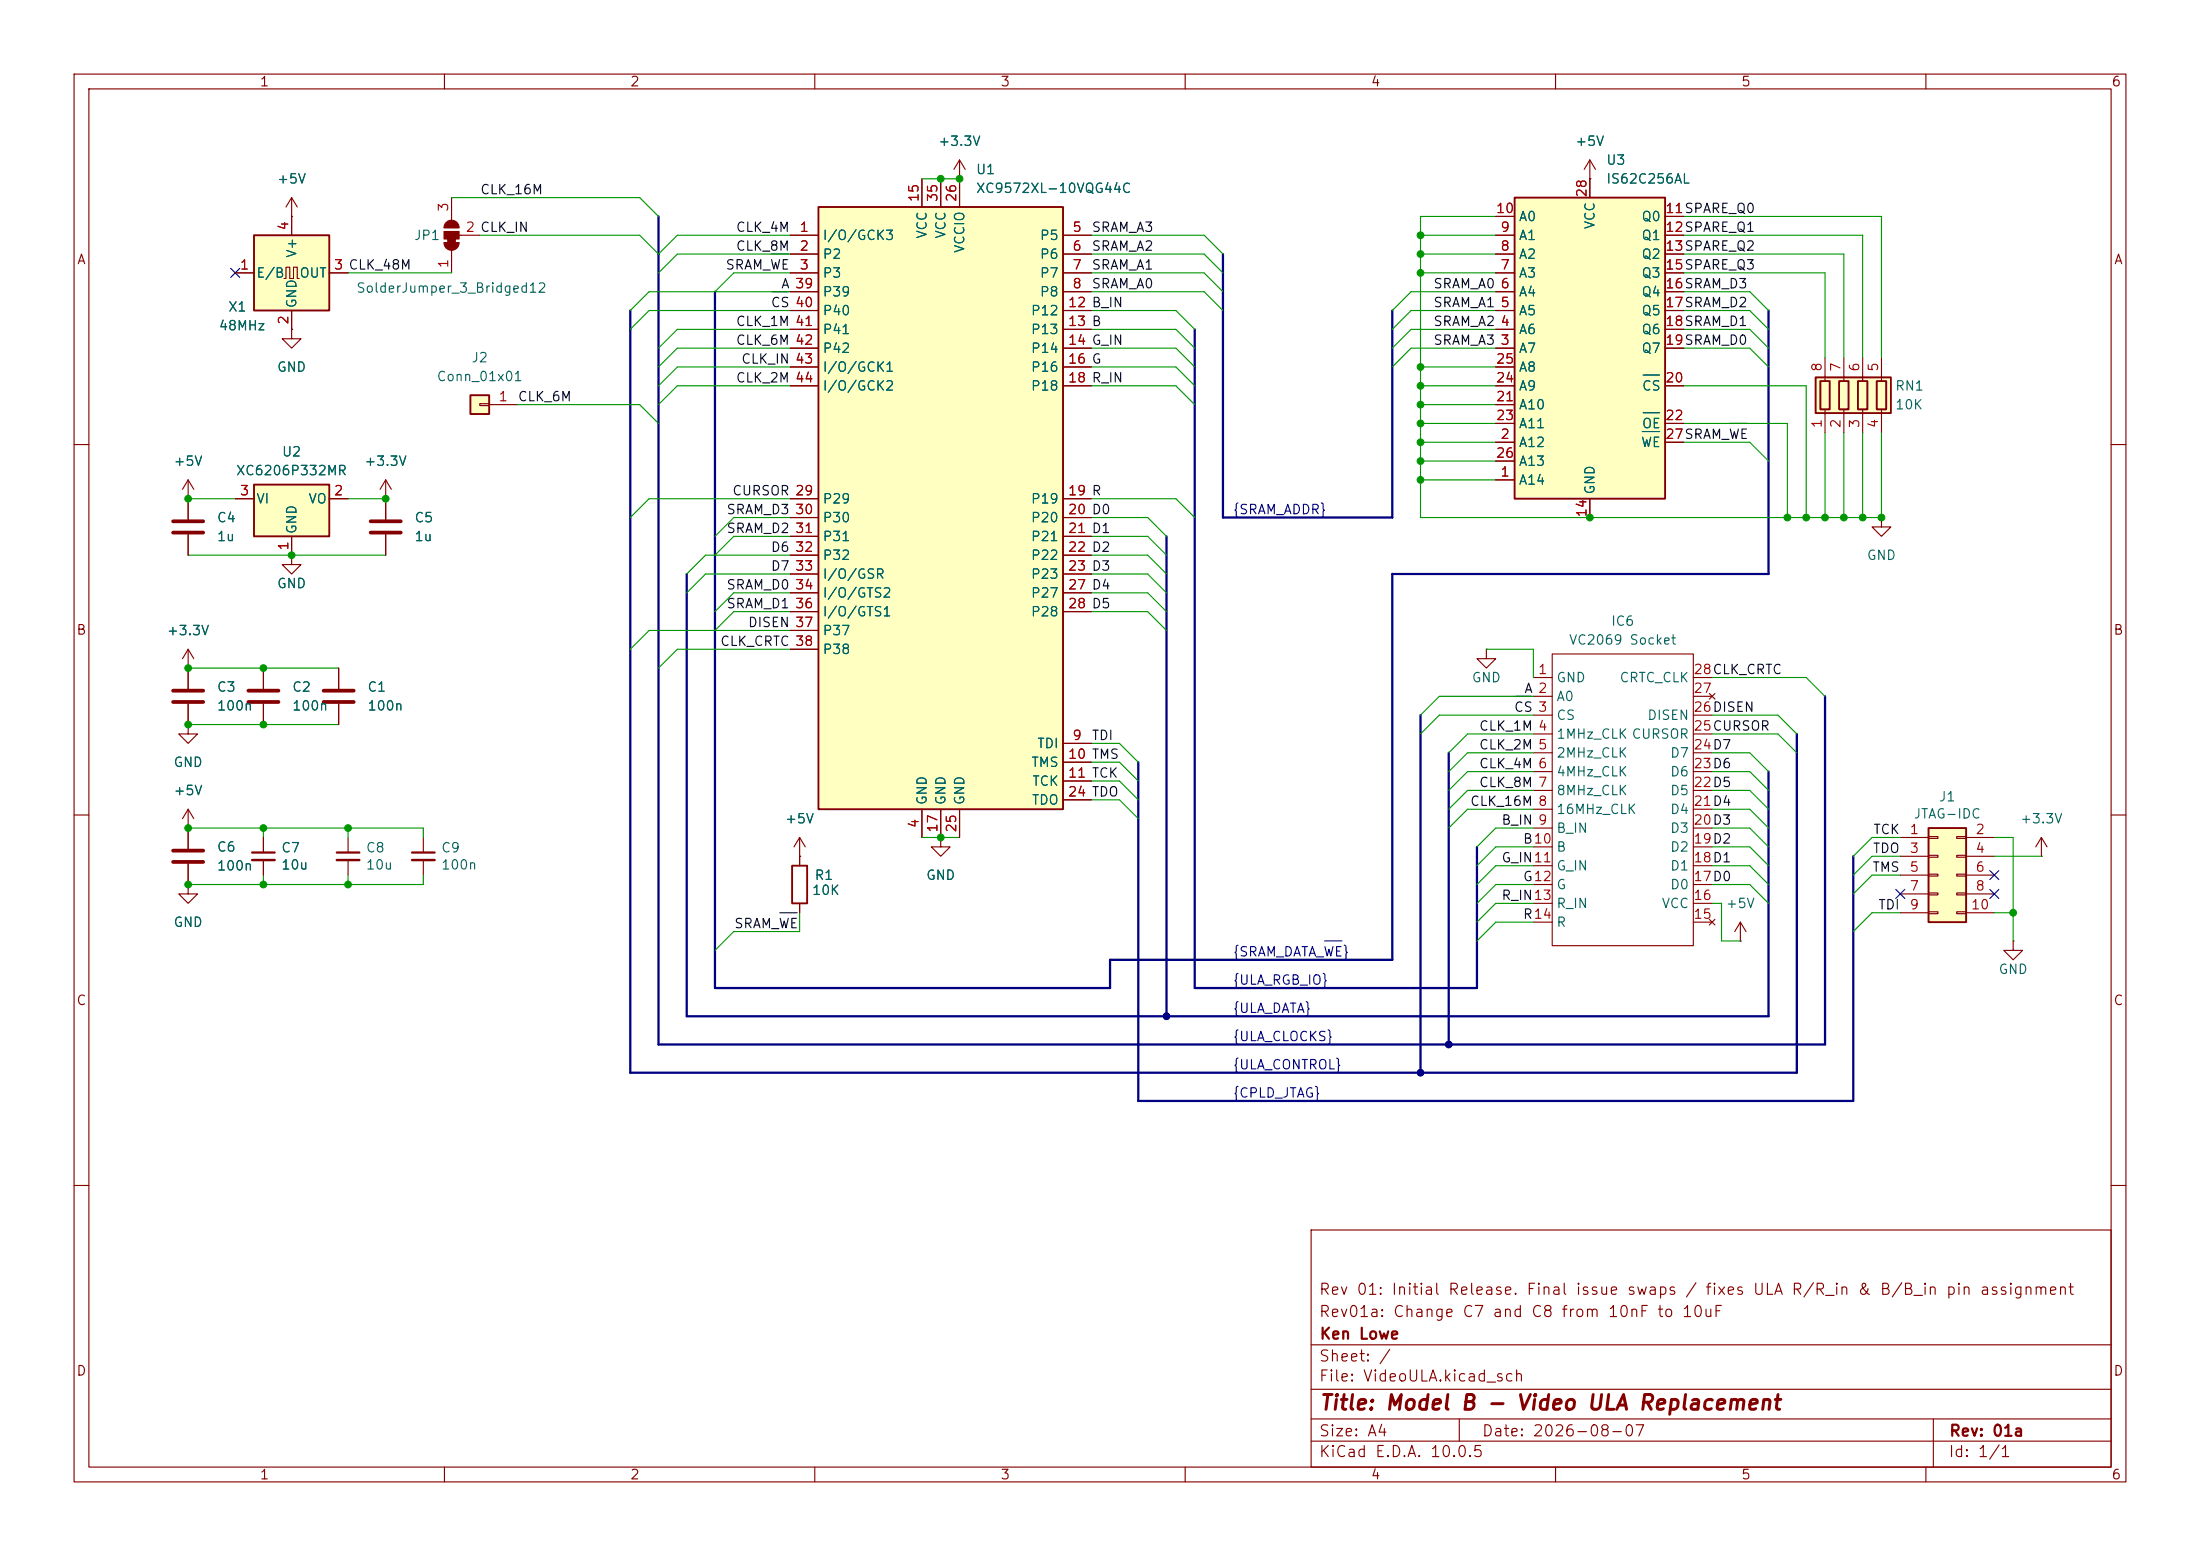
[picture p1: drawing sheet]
<svg xmlns="http://www.w3.org/2000/svg" width="297mm" height="210mm" viewBox="0 0 297 210" stroke-linecap="round" stroke-linejoin="round" font-family="sans-serif">
<g fill="none" stroke="#840000" stroke-width=".15">
<path d="M10 10h277v190h-277zM12 12h273v186h-273zM60 10v2M110 10v2M160 10v2M210 10v2M260 10v2M10 60h2M285 60h2M10 110h2M285 110h2M10 160h2"/>
<path d="M177 166h108v32h-108zM285 160h2M60 198v2M110 198v2M160 198v2M177 194.5h108M177 191.5h108M177 187.5h108M177 181.5h108M197 191.5v3M210 198v2M260 198v2"/>
<path d="M261 191.5v6.5"/>
</g>
<path d="M245.1 50.9h10.2v4.9h-10.2z" fill="#ffffc2"/>
<path d="M245.1 50.9h10.2v4.9h-10.2zM245.7 51.4h1.3v3.8h-1.3zM248.3 51.4h1.3v3.8h-1.3zM250.8 51.4h1.3v3.8h-1.3zM253.4 51.4h1.2v3.8h-1.2z" fill="none" stroke="#840000" stroke-width=".25"/>
<g fill="none" stroke="#840000" stroke-width=".15">
<path d="M246.4 48.3v3.1M246.4 55.2v3.2M248.9 48.3v3.1M248.9 55.2v3.2M251.5 48.3v3.1M251.5 55.2v3.2M254 48.3v3.1M254 55.2v3.2M39.4 74.9v1.3h1.2l-1.2 1.3-1.3-1.3h1.3M39.4 74.9h.1M25.4 97.8v1.3h1.3l-1.3 1.2-1.3-1.2h1.3M25.4 97.8h.1"/>
<path d="M25.4 90.2h.1M25.4 87.6l-.8 1.3M25.4 87.6l.8 1.3M25.4 87.6v5.4M25.4 95v2.8M271.8 127v1.3h1.2l-1.2 1.2-1.3-1.2h1.3M271.8 127h.1"/>
</g>
<path d="M23.4 93.2h4M23.4 94.7h4" fill="none" stroke="#840000" stroke-width=".51"/>
<path d="M204.5 26.7h20.3v40.6h-20.3z" fill="#ffffc2"/>
<path d="M204.5 26.7h20.3v40.6h-20.3z" fill="none" stroke="#840000" stroke-width=".25"/>
<g fill="none" stroke="#840000" stroke-width=".15">
<path d="M39.4 29.2h.1M39.4 26.7l-.8 1.2M39.4 26.7l.7 1.2M39.4 26.7v2.5M59.9 32.8h2.1M59.9 30.7h2.1M61 26.7v3M61 33.8v3M62 31.8h2.8M129.5 24.1h.1M129.5 21.6l-.7 1.3M129.5 21.6l.8 1.3"/>
<path d="M129.5 21.6v2.5M201.9 39.4h2.6M201.9 36.8h2.6M201.9 34.3h2.6M201.9 31.8h2.6M201.9 29.2h2.6M214.6 24.1h.1M214.6 21.6v5.1M214.6 21.6l-.7 1.3M214.6 21.6l.8 1.3M224.8 39.4h2.5M224.8 36.8h2.5"/>
<path d="M224.8 34.3h2.5M224.8 31.8h2.5M224.8 29.2h2.5M39.4 44.5v1.2h1.2l-1.2 1.3-1.3-1.3h1.3M39.4 44.5h.1M201.9 59.7h2.6M201.9 47h2.6M201.9 44.5h2.6M201.9 41.9h2.6M201.9 52.1h2.6M201.9 54.6h2.6M201.9 57.2h2.6"/>
<path d="M201.9 49.5h2.6M224.8 59.7h2.5M224.8 47h2.5M224.8 44.5h2.5M224.8 41.9h2.5M224.8 52.1h2.5M224.8 57.2h2.5M201.9 64.8h2.6M201.9 62.2h2.6M214.6 67.3v2.6M254 69.9v1.2h1.3l-1.3 1.3-1.3-1.3h1.3M254 69.9h.1"/>
<path d="M127 113v1.3h1.3l-1.3 1.3-1.3-1.3h1.3M127 113h.1"/>
</g>
<path d="M221.7 58.2h2.4M221.8 50.6h2.3M221.8 55.7h2.3" fill="none" stroke="#006464" stroke-width=".15"/>
<g fill="#840000" stroke="#840000" stroke-width=".15">
<path d="M60.5 32.3h1v.5h-1z"/>
<path d="M59.9 32.8h2.1a1.02 1.02 0 0 1-1 1 1.02 1.02 0 0 1-1.1-1z"/>
<path d="M59.9 31.2h2.1v1.1h-2.1z"/>
<path d="M60.2 30a1.02 1.02 0 0 1 1.1-.2 1.02 1.02 0 0 1 .7 .9h-2.1l.1-.4z"/>
</g>
<path d="M63.5 53.3h2.5v2.6h-2.5z" fill="#ffffc2"/>
<path d="M63.5 53.3h2.5v2.6h-2.5z" fill="none" stroke="#840000" stroke-width=".25"/>
<path d="M64.8 54.5h1.2v.2h-1.2zM66 54.6h3.8M25.4 67.3h.1M25.4 64.8v5.3M25.4 72.1v2.8M25.4 64.8l-.8 1.2M25.4 64.8l.8 1.2M52.1 67.3h.1M52.1 64.8l-.8 1.2M52.1 64.8l.7 1.2M52.1 64.8v5.3M52.1 72.1v2.8" fill="none" stroke="#840000" stroke-width=".15"/>
<path d="M23.4 70.4h4M23.4 71.9h4M50 70.4h4.1M50 71.9h4.1" fill="none" stroke="#840000" stroke-width=".51"/>
<path d="M34.3 65.4h10.1v7h-10.1z" fill="#ffffc2"/>
<path d="M34.3 65.4h10.1v7h-10.1z" fill="none" stroke="#840000" stroke-width=".25"/>
<path d="M31.7 67.3h2.6M39.4 72.4v2.5M44.4 67.3h2.6" fill="none" stroke="#840000" stroke-width=".15"/>
<path d="M34.3 31.8h10.1v10.1h-10.1z" fill="#ffffc2"/>
<path d="M34.3 31.8h10.1v10.1h-10.1zM106.9 116.8h2.1v5.1h-2.1z" fill="none" stroke="#840000" stroke-width=".25"/>
<path d="M31.7 36.8h2.6M38.4 37.6h.2v-1.5h.5v1.5h.5v-1.5h.5v1.5h.3M39.4 29.2v2.6M44.4 36.8h2.6M39.4 41.9v2.6M107.9 115.6h.1M107.9 113v3.8M107.9 113l-.7 1.3M107.9 113l.8 1.3M107.9 121.9v1.3" fill="none" stroke="#840000" stroke-width=".15"/>
<path d="M110.5 27.9h33v81.3h-33z" fill="#ffffc2"/>
<path d="M110.5 27.9h33v81.3h-33z" fill="none" stroke="#840000" stroke-width=".25"/>
<g fill="none" stroke="#840000" stroke-width=".15">
<path d="M106.7 31.8h3.8M106.7 34.3h3.8M106.7 36.8h3.8M106.7 39.4h3.8M124.5 24.1v3.8M127 24.1v3.8M129.5 24.1v3.8M143.5 31.8h3.8M143.5 34.3h3.8M143.5 36.8h3.8M143.5 39.4h3.8M106.7 41.9h3.8"/>
<path d="M106.7 44.5h3.8M106.7 47h3.8M106.7 49.5h3.8M106.7 52.1h3.8M143.5 41.9h3.8M143.5 44.5h3.8M143.5 47h3.8M143.5 49.5h3.8M143.5 52.1h3.8M106.7 67.3h3.8M106.7 69.9h3.8M106.7 72.4h3.8"/>
<path d="M106.7 74.9h3.8M106.7 77.5h3.8M143.5 67.3h3.8M143.5 69.9h3.8M143.5 72.4h3.8M143.5 74.9h3.8M143.5 77.5h3.8M106.7 80h3.8M106.7 82.6h3.8M106.7 85.1h3.8M106.7 87.6h3.8M143.5 80h3.8"/>
<path d="M143.5 82.6h3.8M200.7 87.6v1.3h1.2l-1.2 1.3-1.3-1.3h1.3M200.7 87.6h.1M207 91.4h2.5M207 94h2.5M207 96.5h2.5M207 99.1h2.5M209.5 88.3h19.1v39.3h-19.1zM228.6 91.4h2.5M228.6 94h2.5M228.6 96.5h2.5M228.6 99.1h2.5"/>
<path d="M230.8 93.6l.7 .8M231.5 93.6l-.7 .8M35.6 113v2.1M35.6 116.1v2M124.5 109.2v3.8M127 109.2v3.8M129.5 109.2v3.8M143.5 100.3h3.8M143.5 102.9h3.8M143.5 105.4h3.8M143.5 108h3.8M207 101.6h2.5"/>
<path d="M207 104.1h2.5M207 106.7h2.5M207 109.2h2.5M207 111.8h2.5M207 114.3h2.5M207 116.8h2.5M207 119.4h2.5M228.6 101.6h2.5M228.6 104.1h2.5M228.6 106.7h2.5M228.6 109.2h2.5M228.6 111.8h2.5"/>
<path d="M228.6 114.3h2.5M228.6 116.8h2.5M228.6 119.4h2.5M207 121.9h2.5M207 124.5h2.5M228.6 121.9h2.5M228.6 124.5h2.5M230.8 124.1l.7 .7M231.5 124.1l-.7 .7"/>
</g>
<path d="M34 115.1h3.1" fill="none" stroke="#840000" stroke-width=".3"/>
<path d="M34 116.1h3.1" fill="none" stroke="#840000" stroke-width=".33"/>
<path d="M260.3 111.8h5.1v12.7h-5.1z" fill="#ffffc2"/>
<path d="M260.3 111.8h5.1v12.7h-5.1z" fill="none" stroke="#840000" stroke-width=".25"/>
<g fill="none" stroke="#840000" stroke-width=".15">
<path d="M31.7 36.8h2.6M39.4 29.2h.1M39.4 29.2v2.6M44.4 36.8h2.6M106.7 36.8h3.8M106.7 31.8h3.8M106.7 34.3h3.8M106.7 39.4h3.8M124.5 24.1v3.8M127 24.1v3.8M129.5 24.1h.1M129.5 24.1v3.8"/>
<path d="M143.5 36.8h3.8M143.5 31.8h3.8M143.5 34.3h3.8M143.5 39.4h3.8M201.9 36.8h2.6M201.9 31.8h2.6M201.9 34.3h2.6M201.9 39.4h2.6M201.9 29.2h2.6M214.6 24.1h.1M214.6 24.1v2.6M224.8 36.8h2.5"/>
<path d="M224.8 31.8h2.5M224.8 34.3h2.5M224.8 39.4h2.5M224.8 29.2h2.5M39.4 44.5h.1M39.4 41.9v2.6M106.7 41.9h3.8M106.7 44.5h3.8M106.7 47h3.8M106.7 49.5h3.8M106.7 52.1h3.8M143.5 41.9h3.8"/>
<path d="M143.5 44.5h3.8M143.5 47h3.8M143.5 49.5h3.8M143.5 52.1h3.8M201.9 41.9h2.6M201.9 44.5h2.6M201.9 47h2.6M201.9 49.5h2.6M201.9 52.1h2.6M201.9 59.7h2.6M201.9 54.6h2.6M201.9 57.2h2.6"/>
<path d="M224.8 41.9h2.5M224.8 44.5h2.5M224.8 47h2.5M224.8 52.1h2.5M224.8 59.7h2.5M224.8 57.2h2.5M25.4 67.3h.1M25.4 67.3v2.8M25.4 72.1v2.8M31.7 67.3h2.6M39.4 74.9h.1M39.4 72.4v2.5"/>
<path d="M44.4 67.3h2.6M52.1 67.3h.1M52.1 67.3v2.8M52.1 72.1v2.8M106.7 67.3h3.8M106.7 69.9h3.8M106.7 72.4h3.8M106.7 74.9h3.8M106.7 77.5h3.8M143.5 67.3h3.8M143.5 69.9h3.8M143.5 72.4h3.8"/>
<path d="M143.5 74.9h3.8M143.5 77.5h3.8M201.9 64.8h2.6M201.9 62.2h2.6M214.6 67.3v2.6M25.4 97.8h.1M25.4 90.2h.1M25.4 90.2v2.8M25.4 95v2.8M35.6 90.2v2.8M35.6 95v2.8M45.7 90.2v2.8"/>
<path d="M45.7 95v2.8M106.7 80h3.8M106.7 82.6h3.8M106.7 85.1h3.8M106.7 87.6h3.8M143.5 80h3.8M143.5 82.6h3.8M25.4 111.8h.1M25.4 119.4v1.3h1.3l-1.3 1.2-1.3-1.2h1.3M25.4 119.4h.1M25.4 109.2l-.8 1.3M25.4 109.2l.8 1.3"/>
<path d="M25.4 109.2v5.4M25.4 116.6v2.8M35.6 113v2.1M35.6 116.1v2M47 113v2.1M47 116.1v2M57.1 113v2.1M57.1 116.1v2M107.9 115.6h.1M107.9 115.6v1.2M124.5 109.2v3.8M127 113h.1"/>
<path d="M127 109.2v3.8M129.5 109.2v3.8M143.5 100.3h3.8M143.5 102.9h3.8M143.5 105.4h3.8M143.5 108h3.8M256.5 113h3.8M256.5 115.6h3.8M256.5 118.1h3.8M260.3 112.9h1.3v.3h-1.3zM260.3 115.4h1.3v.3h-1.3zM260.3 118h1.3v.2h-1.3z"/>
<path d="M264.2 112.9h1.2v.3h-1.2zM264.2 115.4h1.2v.3h-1.2zM264.2 118h1.2v.2h-1.2zM265.4 113h3.8M265.4 115.6h3.8M265.4 118.1h3.8M275.6 115.6h.1M275.6 113l-.8 1.3M275.6 113l.8 1.3M275.6 113v2.6M107.9 121.9v1.3M234.9 127h.1"/>
<path d="M234.9 124.5l-.7 1.2M234.9 124.5l.8 1.2M234.9 124.5v2.5M256.5 120.7h3.8M256.5 123.2h3.8M260.3 120.5h1.3v.3h-1.3zM260.3 123.1h1.3v.2h-1.3zM264.2 120.5h1.2v.3h-1.2zM264.2 123.1h1.2v.2h-1.2zM265.4 120.7h3.8M265.4 123.2h3.8"/>
</g>
<path d="M33.5 93.2h4.1M33.5 94.7h4.1M43.7 93.2h4.1M43.7 94.7h4.1M23.4 114.8h4M23.4 116.3h4" fill="none" stroke="#840000" stroke-width=".51"/>
<path d="M45.5 115.1h3M55.6 115.1h3.1" fill="none" stroke="#840000" stroke-width=".3"/>
<path d="M45.5 116.1h3M55.6 116.1h3.1" fill="none" stroke="#840000" stroke-width=".33"/>
<path d="M104.1 34.3h2.4M104.2 39.4h2.3M233.5 57.1h2.4M204.6 94h2.2M105.3 123.2h2.3" fill="none" stroke="#0f0f0f" stroke-width=".15"/>
<path d="M31.1 36.2l1.3 1.2M32.4 36.2l-1.3 1.2M268.6 117.5l1.2 1.2M269.8 117.5l-1.2 1.2M178.8 127h2.4M255.9 120l1.2 1.3M257.1 120l-1.2 1.3M268.6 120l1.2 1.3M269.8 120l-1.2 1.3" fill="none" stroke="#000084" stroke-width=".15"/>
<path d="M88.9 29.2v111.8h157.5v-47M96.5 39.4v94h53.4v-3.9h38.1v-52h50.8v-35.6M165.1 34.3v35.6h22.9v-28M85.1 41.9v102.9h157.5v-45.7M161.3 44.5v88.9h38.1v-19.1M92.7 77.5v59.7h146.1v-33.1M157.5 72.4v64.8M191.8 96.5v48.3M153.7 102.9v45.7h96.5v-33M195.6 101.6v39.4" fill="none" stroke="#000084" stroke-width=".3"/>
<g fill="none" stroke="#009600" stroke-width=".15">
<path d="M47 36.8h14M61 26.7h25.4l2.5 2.5M64.8 31.8h21.6l2.5 2.5 2.5-2.5h15.3M106.7 34.3h-15.3l-2.5 2.5M106.7 36.8h-7.6l-2.6 2.6M106.7 39.4h-19.1l-2.5 2.5M124.5 24.1h5M147.3 34.3h15.3l2.5 2.5M147.3 31.8h15.3l2.5 2.5M147.3 36.8h15.3l2.5 2.6M147.3 39.4h15.3l2.5 2.5M191.8 34.3h10.1"/>
<path d="M191.8 31.8h10.1M191.8 36.8h10.1M201.9 29.2h-10.1v40.7h62.2v-11.5M201.9 39.4h-11.4l-2.5 2.5M227.3 34.3h21.6v14M227.3 29.2h26.7v19.1M227.3 31.8h24.2v16.5M227.3 36.8h19.1v11.5M227.3 39.4h8.9l2.6 2.5M69.8 54.6h16.6l2.5 2.6M106.7 52.1h-15.3l-2.5 2.5M106.7 49.5h-15.3l-2.5 2.6"/>
<path d="M106.7 41.9h-19.1l-2.5 2.6M106.7 47h-15.3l-2.5 2.5M106.7 44.5h-15.3l-2.5 2.5M147.3 52.1h11.4l2.6 2.5M147.3 49.5h11.4l2.6 2.6M147.3 41.9h11.4l2.6 2.6M147.3 47h11.4l2.6 2.5M147.3 44.5h11.4l2.6 2.5M191.8 54.6h10.1M191.8 52.1h10.1M191.8 59.7h10.1M191.8 49.5h10.1"/>
<path d="M191.8 57.2h10.1M201.9 41.9h-11.4l-2.5 2.6M201.9 47h-11.4l-2.5 2.5M201.9 44.5h-11.4l-2.5 2.5M227.3 52.1h16.5v17.8M227.3 59.7h8.9l2.6 2.5M227.3 41.9h8.9l2.6 2.6M227.3 47h8.9l2.6 2.5M227.3 44.5h8.9l2.6 2.5M227.3 57.2h14v12.7M246.4 58.4v11.5M248.9 58.4v11.5"/>
<path d="M251.5 58.4v11.5M25.4 74.9h26.7M25.4 67.3h6.3M47 67.3h5.1M106.7 74.9h-11.5l-2.5 2.6M106.7 67.3h-19.1l-2.5 2.6M106.7 69.9h-7.6l-2.6 2.5M106.7 72.4h-7.6l-2.6 2.5M106.7 77.5h-11.5l-2.5 2.5M147.3 74.9h7.6l2.6 2.6M147.3 67.3h11.4l2.6 2.6M147.3 69.9h7.6l2.6 2.5"/>
<path d="M147.3 72.4h7.6l2.6 2.5M147.3 77.5h7.6l2.6 2.5M191.8 62.2h10.1M191.8 64.8h10.1M25.4 90.2h20.3M25.4 97.8h20.3M106.7 82.6h-7.6l-2.6 2.5M106.7 85.1h-19.1l-2.5 2.5M106.7 80h-7.6l-2.6 2.6M106.7 87.6h-15.3l-2.5 2.6M147.3 82.6h7.6l2.6 2.5M147.3 80h7.6l2.6 2.6"/>
<path d="M200.7 87.6h6.3v3.8M207 99.1h-8.9l-2.5 2.5M207 94h-12.7l-2.5 2.5M207 96.5h-12.7l-2.5 2.6M231.1 99.1h8.9l2.6 2.5M231.1 91.4h12.7l2.6 2.6M231.1 96.5h8.9l2.6 2.6M25.4 111.8h31.7v1.2M35.6 111.8v1.2M35.6 118.1v1.3M47 111.8v1.2M47 118.1v1.3"/>
<path d="M57.1 118.1v1.3h-31.7M124.5 113h5M147.3 102.9h3.8l2.6 2.5M147.3 108h3.8l2.6 2.5M147.3 105.4h3.8l2.6 2.6M147.3 100.3h3.8l2.6 2.6M207 114.3h-5.1l-2.5 2.5M207 106.7h-8.9l-2.5 2.5M207 109.2h-8.9l-2.5 2.6M207 116.8h-5.1l-2.5 2.6M207 111.8h-5.1l-2.5 2.5M207 119.4h-5.1l-2.5 2.5"/>
<path d="M207 101.6h-8.9l-2.5 2.5M207 104.1h-8.9l-2.5 2.6M231.1 114.3h5.1l2.6 2.5M231.1 106.7h5.1l2.6 2.5M231.1 109.2h5.1l2.6 2.6M231.1 116.8h5.1l2.6 2.6M231.1 111.8h5.1l2.6 2.5M231.1 119.4h5.1l2.6 2.5M231.1 101.6h5.1l2.6 2.5M231.1 104.1h5.1l2.6 2.6M256.5 113h-3.8l-2.5 2.6M256.5 115.6h-3.8l-2.5 2.5"/>
<path d="M256.5 118.1h-3.8l-2.5 2.6M269.2 113h2.6v14M269.2 115.6h6.4M107.9 123.2v2.5h-8.8l-2.6 2.6M207 124.5h-5.1l-2.5 2.5M207 121.9h-5.1l-2.5 2.6M231.1 121.9h1.3v5.1h2.5M256.5 123.2h-3.8l-2.5 2.5M269.2 123.2h2.6"/>
</g>
<path d="M221.7 58.2h2.4M221.8 50.6h2.3M221.8 55.7h2.3" fill="none" stroke="#006464" stroke-width=".15"/>
<g fill="#009600" stroke="#009600" stroke-width=".14">
<circle cx="35.6" cy="90.2" r=".46"/>
<circle cx="25.4" cy="90.2" r=".46"/>
<circle cx="39.4" cy="74.9" r=".46"/>
<circle cx="25.4" cy="67.3" r=".46"/>
<circle cx="52.1" cy="67.3" r=".46"/>
<circle cx="191.8" cy="62.2" r=".46"/>
<circle cx="191.8" cy="57.2" r=".46"/>
<circle cx="191.8" cy="54.6" r=".46"/>
<circle cx="191.8" cy="59.7" r=".46"/>
<circle cx="47" cy="119.4" r=".46"/>
<circle cx="35.6" cy="119.4" r=".46"/>
<circle cx="25.4" cy="111.8" r=".46"/>
<circle cx="25.4" cy="119.4" r=".46"/>
<circle cx="35.6" cy="111.8" r=".46"/>
<circle cx="47" cy="111.8" r=".46"/>
<circle cx="35.6" cy="97.8" r=".46"/>
<circle cx="25.4" cy="97.8" r=".46"/>
<circle cx="127" cy="24.1" r=".46"/>
<circle cx="129.5" cy="24.1" r=".46"/>
<circle cx="127" cy="113" r=".46"/>
<circle cx="254" cy="69.9" r=".46"/>
<circle cx="214.6" cy="69.9" r=".46"/>
<circle cx="191.8" cy="52.1" r=".46"/>
<circle cx="191.8" cy="64.8" r=".46"/>
<circle cx="191.8" cy="49.5" r=".46"/>
<circle cx="243.8" cy="69.9" r=".46"/>
<circle cx="241.3" cy="69.9" r=".46"/>
<circle cx="246.4" cy="69.9" r=".46"/>
<circle cx="251.5" cy="69.9" r=".46"/>
<circle cx="248.9" cy="69.9" r=".46"/>
<circle cx="191.8" cy="36.8" r=".46"/>
<circle cx="191.8" cy="34.3" r=".46"/>
<circle cx="191.8" cy="31.8" r=".46"/>
<circle cx="271.8" cy="123.2" r=".46"/>
</g>
<g fill="#000084" stroke="#000084" stroke-width=".14">
<circle cx="191.8" cy="144.8" r=".46"/>
<circle cx="157.5" cy="137.2" r=".46"/>
<circle cx="195.6" cy="141" r=".46"/>
</g>
<text font-size="2" fill="#840000" x="178" y="190.8">Title: Model B - Video ULA Replacement</text>
<g font-size="1.5" fill="#840000">
<text x="178" y="178.1">Rev01a: Change C7 and C8 from 10nF to 10uF</text>
<text x="178" y="175.1">Rev 01: Initial Release. Final issue swaps / fixes ULA R/R_in &amp; B/B_in pin assignment</text>
<text x="178" y="184.1">Sheet: /</text>
<text x="178" y="181.1">Ken Lowe</text>
<text x="178" y="186.8">File: VideoULA.kicad_sch</text>
<text x="178" y="197">KiCad E.D.A. 10.0.5</text>
<text x="178" y="194.2">Size: A4</text>
<text x="200" y="194.2">Date: 2026-08-07</text>
<text x="263" y="197">Id: 1/1</text>
<text x="263" y="194.2">Rev: 01a</text>
</g>
<g font-size="1.3" fill="#840000">
<text x="35" y="12">1</text>
<text x="85" y="12">2</text>
<text x="135" y="12">3</text>
<text x="185" y="12">4</text>
<text x="235" y="12">5</text>
<text x="285" y="12">6</text>
<text x="10.3" y="36">A</text>
<text x="285.3" y="36">A</text>
<text x="10.2" y="86">B</text>
<text x="285.2" y="86">B</text>
<text x="10.2" y="136">C</text>
<text x="285.2" y="136">C</text>
<text x="10.2" y="186">D</text>
<text x="285.2" y="186">D</text>
<text x="35" y="200">1</text>
<text x="85" y="200">2</text>
<text x="135" y="200">3</text>
<text x="185" y="200">4</text>
<text x="235" y="200">5</text>
<text x="285" y="200">6</text>
</g>
<g font-size="1.3" fill="#006464">
<text x="126.6" y="20">+3.3V</text>
<text x="131.7" y="23.8">U1</text>
<text x="212.6" y="20">+5V</text>
<text x="216.8" y="22.6">U3</text>
<text x="37.3" y="25.1">+5V</text>
<text x="131.7" y="26.4">XC9572XL-10VQG44C</text>
<text x="216.8" y="25.1">IS62C256AL</text>
<text x="40.3" y="34.9" transform="rotate(-90 40.3 34.9)">V+</text>
<text x="55.8" y="32.7">JP1</text>
<text x="111" y="32.7">I/O/GCK3</text>
<text x="111" y="35.3">P2</text>
<text x="125.4" y="32.3" transform="rotate(-90 125.4 32.3)">VCC</text>
<text x="128" y="32.3" transform="rotate(-90 128 32.3)">VCC</text>
<text x="130.5" y="34.2" transform="rotate(-90 130.5 34.2)">VCCIO</text>
<text x="140.3" y="32.7">P5</text>
<text x="140.3" y="35.3">P6</text>
<text x="205" y="35.3">A2</text>
<text x="205" y="32.7">A1</text>
<text x="205" y="30.2">A0</text>
<text x="215.6" y="31" transform="rotate(-90 215.6 31)">VCC</text>
<text x="221.5" y="30.2">Q0</text>
<text x="221.5" y="32.7">Q1</text>
<text x="221.5" y="35.3">Q2</text>
<text x="34.5" y="37.8">E/B</text>
<text x="40.3" y="41.7" transform="rotate(-90 40.3 41.7)">GND</text>
<text x="40.3" y="37.8">OUT</text>
<text x="48" y="39.8">SolderJumper_3_Bridged12</text>
<text x="111" y="37.8">P3</text>
<text x="111" y="40.3">P39</text>
<text x="140.3" y="37.8">P7</text>
<text x="140.3" y="40.3">P8</text>
<text x="205" y="40.3">A4</text>
<text x="205" y="37.8">A3</text>
<text x="221.5" y="37.8">Q3</text>
<text x="221.5" y="40.3">Q4</text>
<text x="29.4" y="44.9">48MHz</text>
<text x="30.7" y="42.4">X1</text>
<text x="111" y="42.9">P40</text>
<text x="111" y="45.4">P41</text>
<text x="111" y="48">P42</text>
<text x="139.1" y="42.9">P12</text>
<text x="139.1" y="45.4">P13</text>
<text x="139.1" y="48">P14</text>
<text x="205" y="48">A7</text>
<text x="205" y="45.4">A6</text>
<text x="205" y="42.9">A5</text>
<text x="221.5" y="42.9">Q5</text>
<text x="221.5" y="45.4">Q6</text>
<text x="221.5" y="48">Q7</text>
<text x="37.3" y="50.5">GND</text>
<text x="58.9" y="51.8">Conn_01x01</text>
<text x="63.6" y="49.2">J2</text>
<text x="111" y="50.5">I/O/GCK1</text>
<text x="111" y="53">I/O/GCK2</text>
<text x="139.1" y="50.5">P16</text>
<text x="139.1" y="53">P18</text>
<text x="205" y="53">A9</text>
<text x="205" y="50.5">A8</text>
<text x="221.6" y="53">CS</text>
<text x="255.8" y="53">RN1</text>
<text x="205" y="55.6">A10</text>
<text x="205" y="58.1">A11</text>
<text x="221.6" y="58.1">OE</text>
<text x="255.8" y="55.6">10K</text>
<text x="23.3" y="63.2">+5V</text>
<text x="31.8" y="64.5">XC6206P332MR</text>
<text x="38" y="61.9">U2</text>
<text x="49.1" y="63.2">+3.3V</text>
<text x="205" y="65.7">A14</text>
<text x="205" y="60.7">A12</text>
<text x="205" y="63.2">A13</text>
<text x="221.5" y="60.7">WE</text>
<text x="29.2" y="70.8">C4</text>
<text x="34.5" y="68.3">VI</text>
<text x="41.5" y="68.3">VO</text>
<text x="55.9" y="70.8">C5</text>
<text x="111" y="68.3">P29</text>
<text x="111" y="70.8">P30</text>
<text x="139.1" y="68.3">P19</text>
<text x="139.1" y="70.8">P20</text>
<text x="215.6" y="66.8" transform="rotate(-90 215.6 66.8)">GND</text>
<text x="29.2" y="73.4">1u</text>
<text x="40.3" y="72.2" transform="rotate(-90 40.3 72.2)">GND</text>
<text x="55.9" y="73.4">1u</text>
<text x="111" y="73.4">P31</text>
<text x="111" y="75.9">P32</text>
<text x="139.1" y="73.4">P21</text>
<text x="139.1" y="75.9">P22</text>
<text x="251.9" y="75.9">GND</text>
<text x="37.3" y="79.7">GND</text>
<text x="111" y="78.4">I/O/GSR</text>
<text x="111" y="81">I/O/GTS2</text>
<text x="111" y="83.5">I/O/GTS1</text>
<text x="139.1" y="78.4">P23</text>
<text x="139.1" y="81">P27</text>
<text x="139.1" y="83.5">P28</text>
<text x="22.4" y="86.1">+3.3V</text>
<text x="111" y="86.1">P37</text>
<text x="111" y="88.6">P38</text>
<text x="211.7" y="87.3">VC2069 Socket</text>
<text x="217.4" y="84.8">IC6</text>
<text x="29.2" y="93.7">C3</text>
<text x="39.4" y="93.7">C2</text>
<text x="49.5" y="93.7">C1</text>
<text x="198.6" y="92.4">GND</text>
<text x="210" y="92.4">GND</text>
<text x="210" y="94.9">A0</text>
<text x="218.6" y="92.4">CRTC_CLK</text>
<text x="29.2" y="96.2">100n</text>
<text x="39.4" y="96.2">100n</text>
<text x="49.5" y="96.2">100n</text>
<text x="139.9" y="101.3">TDI</text>
<text x="210" y="97.5">CS</text>
<text x="210" y="100">1MHz_CLK CURSOR</text>
<text x="222.3" y="97.5">DISEN</text>
<text x="23.3" y="103.8">GND</text>
<text x="23.3" y="107.6">+5V</text>
<text x="139.1" y="103.8">TMS</text>
<text x="139.3" y="106.4">TCK</text>
<text x="210" y="102.6">2MHz_CLK</text>
<text x="210" y="105.1">4MHz_CLK</text>
<text x="210" y="107.6">8MHz_CLK</text>
<text x="225.4" y="107.6">D5</text>
<text x="225.4" y="105.1">D6</text>
<text x="225.4" y="102.6">D7</text>
<text x="105.9" y="111.5">+5V</text>
<text x="125.4" y="108.7" transform="rotate(-90 125.4 108.7)">GND</text>
<text x="128" y="108.7" transform="rotate(-90 128 108.7)">GND</text>
<text x="130.5" y="108.7" transform="rotate(-90 130.5 108.7)">GND</text>
<text x="139.2" y="108.9">TDO</text>
<text x="210" y="110.2">16MHz_CLK</text>
<text x="210" y="112.7">B_IN</text>
<text x="225.4" y="112.7">D3</text>
<text x="225.4" y="110.2">D4</text>
<text x="258.3" y="110.8">JTAG-IDC</text>
<text x="261.7" y="108.5">J1</text>
<text x="272.6" y="111.5">+3.3V</text>
<text x="29.2" y="115.3">C6</text>
<text x="29.2" y="117.8">100n</text>
<text x="37.9" y="115.4">C7</text>
<text x="37.9" y="117.7">10u</text>
<text x="49.3" y="115.4">C8</text>
<text x="49.3" y="117.7">10u</text>
<text x="59.5" y="115.4">C9</text>
<text x="59.5" y="117.7">100n</text>
<text x="109.9" y="119.1">R1</text>
<text x="124.9" y="119.1">GND</text>
<text x="210" y="115.3">B</text>
<text x="210" y="117.8">G_IN</text>
<text x="225.4" y="117.8">D1</text>
<text x="225.4" y="115.3">D2</text>
<text x="23.3" y="125.4">GND</text>
<text x="109.5" y="121.1">10K</text>
<text x="210" y="120.3">G</text>
<text x="210" y="122.9">R_IN</text>
<text x="210" y="125.4">R</text>
<text x="224.2" y="122.9">VCC</text>
<text x="225.4" y="120.3">D0</text>
<text x="232.9" y="122.9">+5V</text>
<text x="269.7" y="131.8">GND</text>
</g>
<g font-size="1.3" fill="#a90000">
<text x="60.8" y="28.7" transform="rotate(-90 60.8 28.7)">3</text>
<text x="124.3" y="27.4" transform="rotate(-90 124.3 27.4)">15</text>
<text x="126.9" y="27.4" transform="rotate(-90 126.9 27.4)">35</text>
<text x="129.4" y="27.4" transform="rotate(-90 129.4 27.4)">26</text>
<text x="201.9" y="29.1">10</text>
<text x="214.5" y="26.7" transform="rotate(-90 214.5 26.7)">28</text>
<text x="224.7" y="29.1">11SPARE_Q0</text>
<text x="224.7" y="29.1">11</text>
<text x="39.2" y="31.2" transform="rotate(-90 39.2 31.2)">4</text>
<text x="62.8" y="31.6">2 CLK_IN</text>
<text x="107.9" y="31.6">1</text>
<text x="107.9" y="34.2">2</text>
<text x="144.7" y="31.6">5</text>
<text x="144.7" y="34.2">6</text>
<text x="202.5" y="34.2">8</text>
<text x="202.5" y="31.6">9</text>
<text x="224.7" y="31.6">12SPARE_Q1</text>
<text x="224.7" y="34.2">13SPARE_Q2</text>
<text x="224.7" y="31.6">12</text>
<text x="224.7" y="34.2">13</text>
<text x="32.3" y="36.7">1</text>
<text x="45" y="36.7">3 CLK_48M</text>
<text x="45" y="36.7">3</text>
<text x="60.8" y="36.3" transform="rotate(-90 60.8 36.3)">1</text>
<text x="107.2" y="39.2">39</text>
<text x="107.2" y="41.8">40</text>
<text x="107.9" y="36.7">3</text>
<text x="144.1" y="41.8">12 B_IN</text>
<text x="144.1" y="41.8">12</text>
<text x="144.7" y="36.7">7</text>
<text x="144.7" y="39.2">8</text>
<text x="202.5" y="41.8">5</text>
<text x="202.5" y="39.2">6</text>
<text x="202.5" y="36.7">7</text>
<text x="224.7" y="36.7">15SPARE_Q3</text>
<text x="224.7" y="39.2">16SRAM_D3</text>
<text x="224.7" y="41.8">17SRAM_D2</text>
<text x="224.7" y="36.7">15</text>
<text x="224.7" y="39.2">16</text>
<text x="224.7" y="41.8">17</text>
<text x="39.2" y="43.9" transform="rotate(-90 39.2 43.9)">2</text>
<text x="107.2" y="44.3">41</text>
<text x="107.2" y="46.9">42</text>
<text x="144.1" y="44.3">13 B</text>
<text x="144.1" y="46.9">14 G_IN</text>
<text x="144.1" y="44.3">13</text>
<text x="144.1" y="46.9">14</text>
<text x="202.5" y="46.9">3</text>
<text x="202.5" y="44.3">4</text>
<text x="224.7" y="44.3">18SRAM_D1</text>
<text x="224.7" y="46.9">19SRAM_D0</text>
<text x="224.7" y="44.3">18</text>
<text x="224.7" y="46.9">19</text>
<text x="107.2" y="49.4">43</text>
<text x="107.2" y="51.9">44</text>
<text x="144.1" y="49.4">16 G</text>
<text x="144.1" y="51.9">18 R_IN</text>
<text x="144.1" y="49.4">16</text>
<text x="144.1" y="51.9">18</text>
<text x="201.9" y="51.9">24</text>
<text x="201.9" y="49.4">25</text>
<text x="224.7" y="51.9">20</text>
<text x="246.2" y="50.3" transform="rotate(-90 246.2 50.3)">8</text>
<text x="248.8" y="50.3" transform="rotate(-90 248.8 50.3)">7</text>
<text x="251.3" y="50.3" transform="rotate(-90 251.3 50.3)">6</text>
<text x="253.9" y="50.3" transform="rotate(-90 253.9 50.3)">5</text>
<text x="67.2" y="54.5">1</text>
<text x="201.9" y="54.5">21</text>
<text x="201.9" y="57">23</text>
<text x="202.5" y="59.6">2</text>
<text x="224.7" y="57">22</text>
<text x="224.7" y="59.6">27SRAM_WE</text>
<text x="224.7" y="59.6">27</text>
<text x="246.2" y="57.9" transform="rotate(-90 246.2 57.9)">1</text>
<text x="248.8" y="57.9" transform="rotate(-90 248.8 57.9)">2</text>
<text x="251.3" y="57.9" transform="rotate(-90 251.3 57.9)">3</text>
<text x="253.9" y="57.9" transform="rotate(-90 253.9 57.9)">4</text>
<text x="201.9" y="62.1">26</text>
<text x="202.5" y="64.6">1</text>
<text x="32.3" y="67.2">3</text>
<text x="45" y="67.2">2</text>
<text x="107.2" y="69.7">30</text>
<text x="107.2" y="67.2">29</text>
<text x="144.1" y="67.2">19 R</text>
<text x="144.1" y="69.7">20 D0</text>
<text x="144.1" y="67.2">19</text>
<text x="144.1" y="69.7">20</text>
<text x="214.5" y="69.9" transform="rotate(-90 214.5 69.9)">14</text>
<text x="39.2" y="74.4" transform="rotate(-90 39.2 74.4)">1</text>
<text x="107.2" y="72.3">31</text>
<text x="107.2" y="74.8">32</text>
<text x="107.2" y="77.3">33</text>
<text x="144.1" y="72.3">21 D1</text>
<text x="144.1" y="74.8">22 D2</text>
<text x="144.1" y="77.3">23 D3</text>
<text x="144.1" y="72.3">21</text>
<text x="144.1" y="74.8">22</text>
<text x="144.1" y="77.3">23</text>
<text x="107.2" y="79.9">34</text>
<text x="107.2" y="82.4">36</text>
<text x="144.1" y="79.9">27 D4</text>
<text x="144.1" y="82.4">28 D5</text>
<text x="144.1" y="79.9">27</text>
<text x="144.1" y="82.4">28</text>
<text x="107.2" y="85">37</text>
<text x="107.2" y="87.5">38</text>
<text x="207.5" y="91.3">1</text>
<text x="228.5" y="93.8">27</text>
<text x="228.5" y="91.3">28CLK_CRTC</text>
<text x="144.7" y="100.2">9</text>
<text x="228.5" y="101.5">24D7</text>
<text x="228.5" y="98.9">25CURSOR</text>
<text x="228.5" y="96.4">26DISEN</text>
<text x="144.1" y="102.7">10 TMS</text>
<text x="144.1" y="105.3">11 TCK</text>
<text x="144.1" y="107.8">24 TDO</text>
<text x="144.1" y="102.7">10</text>
<text x="144.1" y="105.3">11</text>
<text x="144.1" y="107.8">24</text>
<text x="228.5" y="106.5">22D5</text>
<text x="228.5" y="104">23D6</text>
<text x="124.3" y="111.9" transform="rotate(-90 124.3 111.9)">4</text>
<text x="126.9" y="112.5" transform="rotate(-90 126.9 112.5)">17</text>
<text x="129.4" y="112.5" transform="rotate(-90 129.4 112.5)">25</text>
<text x="228.5" y="111.6">20D3</text>
<text x="228.5" y="109.1">21D4</text>
<text x="257.7" y="112.9">1</text>
<text x="266.6" y="112.9">2</text>
<text x="228.5" y="119.2">17D0</text>
<text x="228.5" y="116.7">18D1</text>
<text x="228.5" y="114.2">19D2</text>
<text x="257.7" y="115.4">3</text>
<text x="257.7" y="118">5</text>
<text x="266.6" y="115.4">4</text>
<text x="266.6" y="118">6</text>
<text x="228.5" y="124.3">15</text>
<text x="228.5" y="121.8">16</text>
<text x="257.7" y="120.5">7</text>
<text x="257.7" y="123.1">9</text>
<text x="266" y="123.1">10</text>
<text x="266.6" y="120.5">8</text>
</g>
<g font-size="1.3" fill="#0f0f0f">
<text x="64.7" y="26.5">CLK_16M</text>
<text x="99.3" y="31.6">CLK_4M</text>
<text x="99.3" y="34.2">CLK_8M</text>
<text x="147.3" y="34.2">SRAM_A2</text>
<text x="147.3" y="31.6">SRAM_A3</text>
<text x="97.9" y="36.7">SRAM_WE</text>
<text x="104" y="41.8">CS 40</text>
<text x="105.4" y="39.2">A 39</text>
<text x="147.3" y="36.7">SRAM_A1</text>
<text x="147.3" y="39.2">SRAM_A0</text>
<text x="193.4" y="41.8">SRAM_A1</text>
<text x="193.4" y="39.2">SRAM_A0</text>
<text x="99.3" y="46.9">CLK_6M 42</text>
<text x="99.3" y="44.3">CLK_1M 41</text>
<text x="193.4" y="44.3">SRAM_A2</text>
<text x="193.4" y="46.9">SRAM_A3</text>
<text x="99.3" y="51.9">CLK_2M 44</text>
<text x="100" y="49.4">CLK_IN 43</text>
<text x="69.8" y="54.5">CLK_6M</text>
<text x="98" y="69.7">SRAM_D3</text>
<text x="98.8" y="67.2">CURSOR 29</text>
<text x="98" y="72.3">SRAM_D2</text>
<text x="104" y="77.3">D7</text>
<text x="104" y="74.8">D6</text>
<text x="98" y="79.9">SRAM_D0</text>
<text x="98" y="82.4">SRAM_D1</text>
<text x="97.1" y="87.5">CLK_CRTC 38</text>
<text x="100.9" y="85">DISEN 37</text>
<text x="205.7" y="93.9">A 2</text>
<text x="147.3" y="100.2">TDI</text>
<text x="199.6" y="101.5">CLK_2M 5</text>
<text x="199.6" y="98.9">CLK_1M 4</text>
<text x="204.3" y="96.4">CS 3</text>
<text x="199.6" y="106.6">CLK_8M 7</text>
<text x="199.6" y="104">CLK_4M 6</text>
<text x="198.4" y="109.1">CLK_16M 8</text>
<text x="202.6" y="111.6">B_IN 9</text>
<text x="252.8" y="112.9">TCK</text>
<text x="202.6" y="116.7">G_IN11</text>
<text x="205.5" y="114.2">B10</text>
<text x="205.5" y="119.3">G12</text>
<text x="252.7" y="118">TMS</text>
<text x="252.7" y="115.4">TDO</text>
<text x="99" y="125.6">SRAM_WE</text>
<text x="202.6" y="121.8">R_IN13</text>
<text x="205.5" y="124.3">R14</text>
<text x="253.5" y="123.1">TDI</text>
</g>
<g font-size="1.3" fill="#000084">
<text x="166.3" y="69.7">{SRAM_ADDR}</text>
<text x="166.3" y="129.4">{SRAM_DATA_WE}</text>
<text x="166.3" y="137">{ULA_DATA}</text>
<text x="166.3" y="133.2">{ULA_RGB_IO}</text>
<text x="166.3" y="140.8">{ULA_CLOCKS}</text>
<text x="166.3" y="144.7">{ULA_CONTROL}</text>
<text x="166.3" y="148.5">{CPLD_JTAG}</text>
</g>
</svg>
